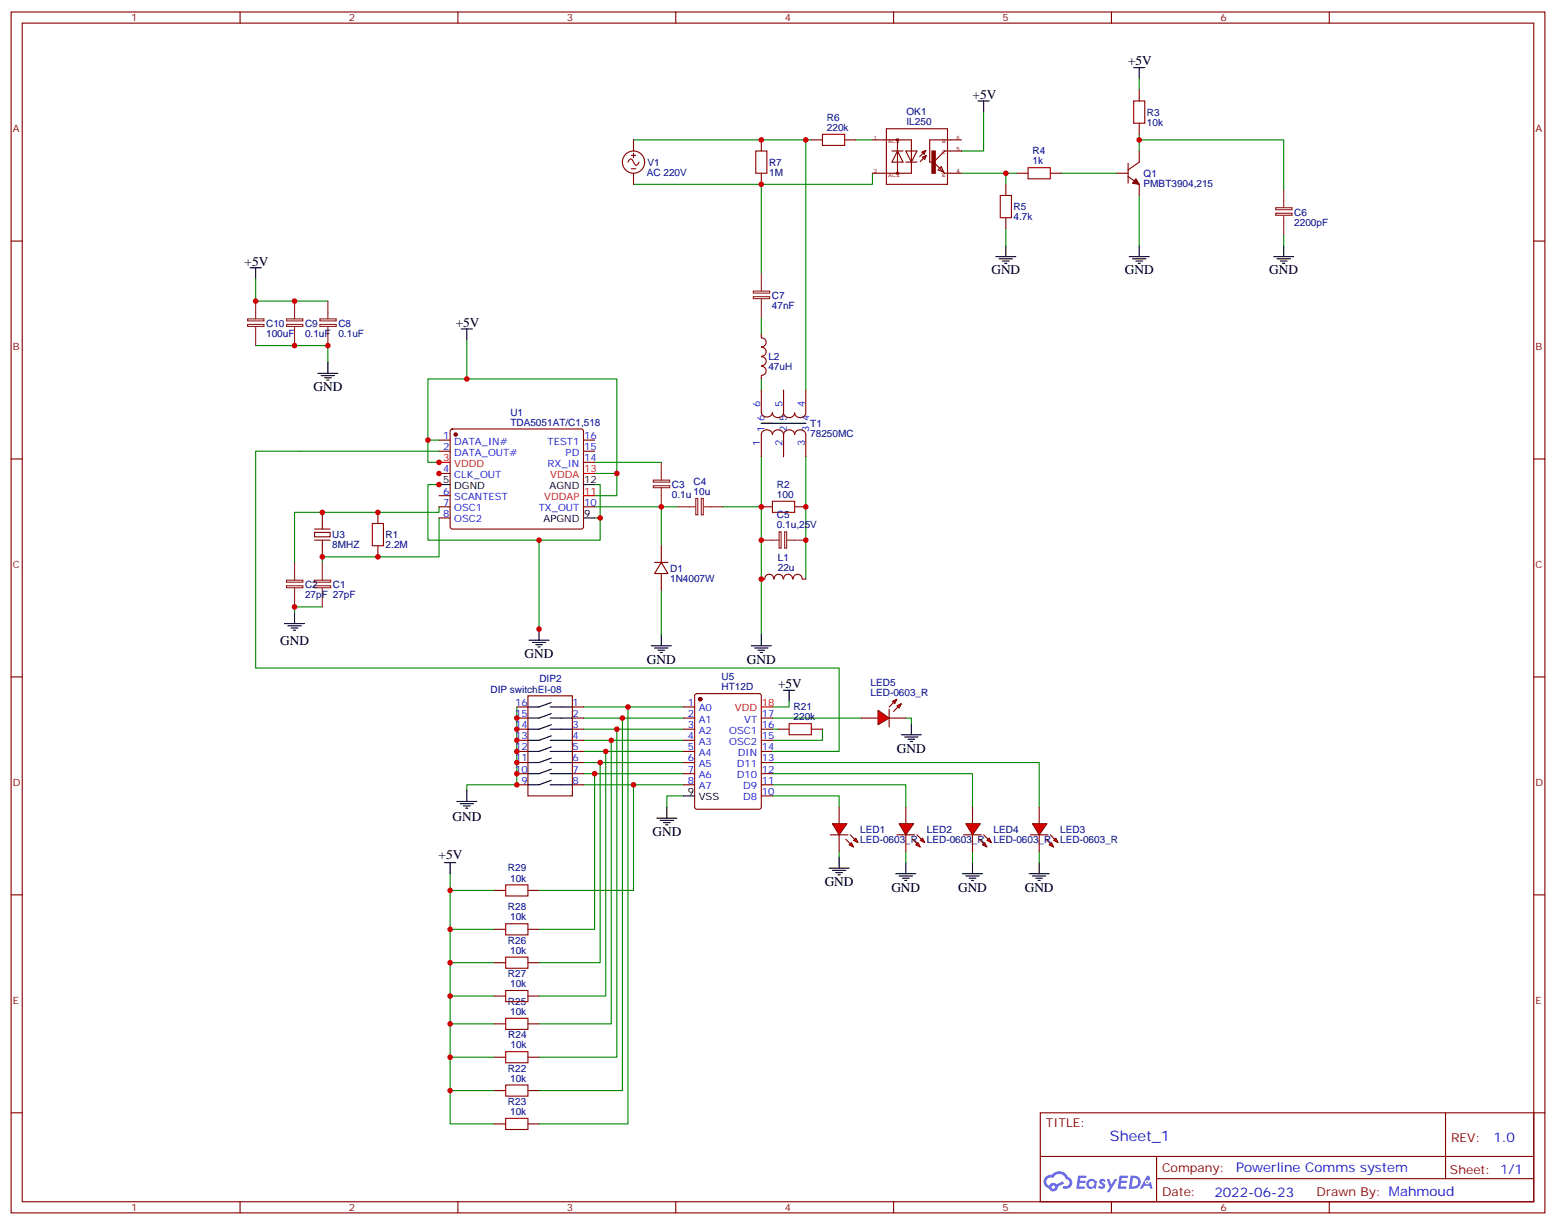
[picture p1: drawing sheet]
<svg xmlns="http://www.w3.org/2000/svg" width="494mm" height="388mm" viewBox="0 0 494 388" stroke-linecap="round" stroke-linejoin="round" font-family="sans-serif">
<g fill="none" stroke="#870000" stroke-width=".35">
<path d="M3.5 3.8h486.9v381h-486.9zM7.1 7.3h479.7v374h-479.7zM76.2 3.8v3.5M145.3 3.8v3.5M214.5 3.8v3.5M283.6 3.8v3.5M352.8 3.8v3.5M421.9 3.8v3.5M3.5 76.5h3.6M486.8 76.5h3.6M3.5 145.6h3.6M486.8 145.6h3.6"/>
<path d="M3.5 214.8h3.6M486.8 214.8h3.6M3.5 283.9h3.6M486.8 283.9h3.6M3.5 353.1h3.6M330.2 353.1h156.6v28.2h-156.6zM458.8 353.1v20.9M486.8 353.1h3.6M330.2 366.9h156.5M367.1 374h119.6M367.1 366.9v14.1M76.2 381.3v3.5"/>
<path d="M145.3 381.3v3.5M214.5 381.3v3.5M283.6 381.3v3.5M352.8 381.3v3.5M421.9 381.3v3.5"/>
</g>
<g fill="#5487ff">
<path d="M349.2 374.2a1.22 1.22 0 0 1 1.7 .3l-.4 .6a.47 .47 0 0 0-.3-.4 .47 .47 0 0 0-.5 .2l.1 .2a1.14 1.14 0 0 1 .8 1.7 1.14 1.14 0 0 1-1.9 0l-.2-.2 .5-.5 .7 .4a.29 .29 0 0 0 .3-.2 .29 .29 0 0 0-.2-.4 1.04 1.04 0 0 1-.6-1.7z"/>
<path d="M342.2 373h2.3l.4 .2-.2 .5h-1.8l-.1 .9h1.5l.3 .4-.3 .3h-1.6l-.2 1.1 1.7 .1 .2 .3-.2 .3h-2.6z"/>
<path d="M355.3 373l2.7 .2-.1 .5h-1.8l-.2 .9h1.6l.3 .3-.4 .4h-1.6l-.1 1.1 1.7 .1 .2 .3-.2 .3h-2.7z"/>
<path d="M364.1 373h.7l.3 1.2-.6 .4a.69 .69 0 0 0-1 .2 .69 .69 0 0 0 .4 1 .69 .69 0 0 0 .9-.6l.5-.3 .6 2.2h-.8l-.3-.8h-1.7l-.5 .8h-.8z"/>
<path d="M351.3 374.1h.8l.6 1.8 1.1-1.8h.9l-2.6 4.2h-.8l.9-1.6z"/>
<path d="M358.9 373l-.6 4.1h1.3a2.11 2.11 0 0 0 2.5-2.1 2.11 2.11 0 0 0-2.5-2zM359.6 373.7a1.43 1.43 0 0 1 1.6 1.6 1.43 1.43 0 0 1-2 1.1z"/>
<path d="M345.2 374.6a1.54 1.54 0 0 0-.1 2.2 1.54 1.54 0 0 0 2.1 .1l.7 .2 .3-2.3-.6-.2a1.49 1.49 0 0 0-2.4 0zM345.4 375.6a.95 .95 0 0 1 1.9 0 .95 .95 0 0 1-1.9 0z"/>
<path d="M331.9 373.4a2.18 2.18 0 0 0 1.1 3.7 1.44 1.44 0 0 0 1.6 .9 1.44 1.44 0 0 0 1.2-1.5l2-1-.5-.7-1.9 .9a1.47 1.47 0 0 0-2.4 .5 1.39 1.39 0 0 1-.7-2 1.39 1.39 0 0 1 2-.4 2.12 2.12 0 0 1 2.2-1.3 2.12 2.12 0 0 1 1.9 1.7 1.14 1.14 0 0 1 1 1.4 1.14 1.14 0 0 1-1.6 .7 .43 .43 0 0 0-.5 .4 .43 .43 0 0 0 .4 .5 1.98 1.98 0 0 0 2.5-1.3 1.98 1.98 0 0 0-1.2-2.5 3.1 3.1 0 0 0-5.3-.7l-.9 .1zM333.8 376.7a.55 .55 0 0 1 1.1 0 .55 .55 0 0 1-1.1 0z"/>
<circle cx="364.1" cy="375.1" r=".26"/>
</g>
<g fill="none" stroke="#008700" stroke-width=".35">
<path d="M312.2 35.6v12.3h-7M361.6 25v3.5M201.1 44.4h56.4M241.7 58.5v28.2M255.8 44.4v79.4M271.6 44.4h5.3M276.9 55v3.5h-75.8M305.2 55h14.1M322.8 55h-3.5v3.5M336.9 55h17.6M361.6 44.4h45.9v15.9M361.6 42.6v5.3"/>
<path d="M319.3 72.6v5.3M361.6 62v15.9M407.5 74.4v3.5M81.1 88.5v7h23M81.1 109.6h23v5.3M148.2 107.9v12.3M241.7 100.8v5.3M241.7 120.2v3.6M139.3 146.7h-3.5v-26.5h60v30M139.3 153.7h-3.5v17.7h54.7v-7.1h-1.8M188.7 150.2h7.1v7.1h-7.1M188.7 153.7h1.8v10.6"/>
<path d="M188.7 146.7h21.2M241.7 144.9v56.5M255.8 144.9v38.8M139.3 160.8v1.8h-45.8v15.8M139.3 164.3v12.4h-37v1.7M171.1 171.4v28.2M188.7 160.8h21.2v12.3M209.9 160.8h5.3M229.3 160.8h12.4M102.3 192.5h-8.8v1.8M209.9 187.3v14.1M164 224.3v24.7h-15.8v1.8"/>
<path d="M185.2 231.4h10.6M185.2 224.3h14.1M185.2 227.8h12.4M185.2 234.9h8.8M185.2 238.4h7.1M217 224.3h-17.7v132.3h-28.2M217 227.8h-19.4v118.2h-26.5M217 231.4h-21.2v104h-24.7M217 234.9h-23v89.9h-22.9M217 238.4h-24.7v77.6h-21.2M245.2 231.4h1.7M245.2 227.8h28.2"/>
<path d="M250.5 222.5v1.8h-5.3M261.1 231.4v3.5h-15.9M287.5 227.8h1.8v1.8M185.2 241.9h5.3M185.2 245.5h3.5M185.2 249h15.9M217 252.5h-5.3v3.5M217 241.9h-26.5v63.5h-19.4M217 245.5h-28.3v49.4h-17.6M217 249h-15.9v33.5h-30M245.2 252.5h21.1v3.5M245.2 249h42.3v7"/>
<path d="M245.2 245.5h63.5v10.5M245.2 241.9h84.6v14.1M142.9 277.2v5.3h14.1M266.3 270.2v1.7M287.5 270.2v3.5M308.7 270.2v3.5M329.8 270.2v3.5M142.9 294.9v10.5h14.1M142.9 282.5v12.4h14.1M142.9 316v8.8h14.1M142.9 305.4v10.6h14.1M142.9 335.4v10.6h14.1"/>
<path d="M142.9 324.8v10.6h14.1M142.9 346v10.6h14.1"/>
</g>
<g fill="none" stroke="#000" stroke-width=".35">
<path d="M310.4 32h3.6M312.2 32v3.6M359.8 21.4h3.6M361.6 21.4v3.6M319.3 77.9v3.5M361.6 77.9v3.5M407.5 77.9v3.5M79.4 84.9h3.5M81.1 84.9v3.6M316.1 81.4h6.3M317.1 82.1h4.3M318.2 82.8h2.1"/>
<path d="M318.9 83.5h.7M358.4 81.4h6.4M359.5 82.1h4.2M360.5 82.8h2.2M361.2 83.5h.7M404.3 81.4h6.3M405.3 82.1h4.3M406.4 82.8h2.1M407.1 83.5h.7M100.9 118.5h6.3M102 119.2h4.2M103 119.9h2.1"/>
<path d="M104.1 114.9v3.6M146.4 104.4h3.5M148.2 104.4v3.5M103.7 120.6h.7M241.7 134.3h14.1h-14.1h3.5M139.3 153.7h3.6M185.2 153.7h3.5M185.2 164.3h3.5M90.3 197.8h6.4M91.4 198.5h4.2M92.4 199.2h2.1M93.1 200h.7"/>
<path d="M93.5 194.3v3.5M171.1 199.6v3.5M167.9 203.1h6.4M169 203.8h4.2M170 204.5h2.2M170.7 205.2h.7M206.7 204.9h6.4M207.8 205.6h4.2M208.8 206.3h2.2M209.5 207h.8M209.9 201.4v3.5M238.5 204.9h6.3"/>
<path d="M239.5 205.6h4.3M240.6 206.3h2.1M241.3 207h.7M241.7 201.4v3.5M248.7 219h3.5M250.5 219v3.5M286.1 233.1h6.4M287.2 233.8h4.2M288.2 234.5h2.1M288.9 235.2h.7M289.3 229.6v3.5M145 254.3h6.3"/>
<path d="M146 255h4.3M147.1 255.7h2.1M147.8 256.4h.7M148.2 250.8v3.5M208.5 259.6h6.3M211.7 256v3.6M217 252.5h3.5M141.1 273.7h3.5M142.9 273.7v3.5M209.5 260.3h4.3M210.6 261h2.1M211.3 261.7h.7"/>
<path d="M263.2 275.4h6.3M264.2 276.2h4.3M265.3 276.9h2.1M266 277.6h.7M266.3 271.9v3.5M284.3 277.2h6.4M285.4 277.9h4.2M286.5 278.6h2.1M287.2 279.3h.7M287.5 273.7v3.5M305.5 277.2h6.4M306.6 277.9h4.2"/>
<path d="M307.6 278.6h2.1M308.3 279.3h.7M308.7 273.7v3.5M326.7 277.2h6.3M327.7 277.9h4.3M328.8 278.6h2.1M329.5 279.3h.7M329.8 273.7v3.5"/>
</g>
<g fill="none" stroke="#870000" stroke-width=".35">
<path d="M361.6 28.5v3.5M361.6 39.1v3.5M199.3 51.4l.8-.9a2.64 2.64 0 0 1 1.4 1.7l.6 .2 .7-1M200.4 49.3h1.4M200.4 53.6h1.4M201.1 44.4v3.5M201.1 48.6v1.4M201.1 55v3.5M241.7 44.4v3.5M241.7 55v3.5M257.5 44.4h3.6M268.1 44.4h3.5"/>
<path d="M319.3 58.5v3.5M322.8 55h3.5M333.4 55h3.5M354.5 55h3.6M358.1 56l3.5 2.5v3.5M358.1 51.8v6.3M361.6 47.9v3.5l-3.5 2.5M319.3 69.1v3.5M241.7 106.1v1.1M241.7 119.2v1M241.7 107.2a1.41 1.41 0 0 1 1.5 1.4 1.41 1.41 0 0 1-1.5 1.4M241.7 116.2a1.41 1.41 0 0 1 1.5 1.4 1.41 1.41 0 0 1-1.5 1.4"/>
<path d="M241.7 110.2a1.41 1.41 0 0 1 1.5 1.4 1.41 1.41 0 0 1-1.5 1.4M241.7 113.2a1.41 1.41 0 0 1 1.5 1.4 1.41 1.41 0 0 1-1.5 1.4M139.3 139.6h3.6M143.1 136.3l.5-.2h40.9l.5 .2 .2 .5-.1 30.6-.6 .5-41.2-.1-.4-.7v-30.3zM185.2 139.6h3.5M241.7 123.8v7M245.2 130.8a1.78 1.78 0 0 1-1.8 1.5 1.78 1.78 0 0 1-1.7-1.5M248.7 137.8a1.8 1.8 0 0 0-1.8-1.4 1.8 1.8 0 0 0-1.7 1.4 1.78 1.78 0 0 0-1.8-1.4 1.78 1.78 0 0 0-1.7 1.5v7M248.7 123.8v7M248.7 137.9v7M248.7 137.9a1.78 1.78 0 0 1 1.8-1.5 1.78 1.78 0 0 1 1.7 1.4 1.78 1.78 0 0 1 1.8-1.4 1.78 1.78 0 0 1 1.7 1.4l.1 7.1M252.2 131a1.79 1.79 0 0 1-1.7 1.5 1.79 1.79 0 0 1-1.8-1.5 1.78 1.78 0 0 1-1.8 1.5 1.78 1.78 0 0 1-1.7-1.5"/>
<path d="M255.7 131a1.78 1.78 0 0 1-1.7 1.5 1.78 1.78 0 0 1-1.8-1.5M255.8 123.8v7M139.3 143.2h3.6M139.3 150.2h3.6M139.3 157.3h3.6M185.2 143.2h3.5M185.2 146.7h3.5M99.8 168.9h5v1.4h-5zM102.3 162.6v5.3M102.3 171.4v5.3M119.9 162.6v3.5M119.9 173.1v3.6"/>
<path d="M139.3 160.8h3.6M139.3 164.3h3.6M185.2 160.8h3.5M207.8 178.4h4.2M209.9 178.4l2.1 3.6h-4.2zM209.9 173.1v5.3M241.7 160.8h3.5M252.2 160.8h3.6M209.9 182v5.3M245.6 183.7a1.41 1.41 0 0 0-1.4-1.5 1.41 1.41 0 0 0-1.4 1.5h-1.1M245.7 183.7a1.41 1.41 0 0 1 1.5-1.5 1.41 1.41 0 0 1 1.4 1.5M248.7 183.7a1.41 1.41 0 0 1 1.4-1.5 1.41 1.41 0 0 1 1.4 1.5"/>
<path d="M251.8 183.7a1.41 1.41 0 0 1 1.4-1.5 1.41 1.41 0 0 1 1.4 1.5M254.7 183.7h1.1M217 224.3h3.5M217 227.8h3.5M217 231.4h3.5M217 234.9h3.5M217 238.4h3.5M220.7 220.3l.5-.2h19.7l.7 .4 .1 35.5-.5 .7-20 .1-.7-.5v-35.5zM241.7 227.8h3.5M241.7 231.4h3.5M241.7 234.9h3.5M241.7 238.4h3.5"/>
<path d="M246.9 231.4h3.6M257.5 231.4h3.6M217 241.9h3.5M217 245.5h3.5M217 249h3.5M241.7 241.9h3.5M241.7 245.5h3.5M241.7 249h3.5M241.7 252.5h3.5"/>
<circle cx="201.1" cy="51.4" r="3.5"/>
</g>
<g fill="#870000" stroke="#870000" stroke-width=".35">
<path d="M360.5 56.7l1.1 1.8-2.1-.4z"/>
<circle cx="144.6" cy="137.9" r=".53"/>
<circle cx="222.2" cy="221.8" r=".53"/>
</g>
<path d="M139.3 146.7h3.6M185.2 157.3h3.5M185.2 150.2h3.5M241.7 224.3h3.5" fill="none" stroke="#f00" stroke-width=".35"/>
<path d="M295.8 47.9h1.1v7.1h-1.1z" fill="#850000" stroke="#850000" stroke-width=".35"/>
<g fill="none" stroke="#850000" stroke-width=".35">
<path d="M276.9 44.4h12.4v10.6h-12.4M281.3 40.9h19.4v17.6h-19.4zM283.1 47.9h3.5M284.9 47.9l1.7 3.5h-3.5zM284.9 44.4v10.6M287.5 51.4h3.5M287.5 47.9h3.5l-1.7 3.5zM292.6 48.3l1.3-.6-.6 1.3zM292.8 49.8l1.2-.5-.5 1.3zM293.9 47.7l-2 2M294 49.3l-1.9 2M298.8 52.8l.7 1.8-1.8-.7z"/>
<path d="M305.2 44.4h-10.1v7h.9M305.2 47.9h-5.3l-3.6 3.5 3.6 3.6h5.3"/>
<circle cx="284.9" cy="44.4" r=".35"/>
<circle cx="284.9" cy="55" r=".35"/>
</g>
<path d="M359.8 32h3.6v7.1h-3.6zM239.9 47.9h3.5v7.1h-3.5zM261.1 42.6h7v3.5h-7zM326.3 53.2h7.1v3.5h-7.1zM317.5 62h3.5v7.1h-3.5zM245.2 159h7v3.6h-7zM118.2 166.1h3.5v7h-3.5zM250.5 229.6h7v3.5h-7z" fill="none" stroke="#a10000" stroke-width=".35"/>
<g fill="none" stroke="#8c2424" stroke-width=".35">
<path d="M404.9 67.7h5.2v.6h-5.2zM404.9 65.9h5.2v.6h-5.2zM407.5 60.3v5.6M407.5 68.4v6M81.1 95.5v5.7M93.5 95.5v5.7M104.1 95.5v5.7M239.1 94.1h5.2v.7h-5.2zM239.1 92.4h5.2v.6h-5.2zM241.7 86.7v5.7M241.7 94.8v6M78.6 102.9h5.2v.7h-5.2z"/>
<path d="M78.6 101.2h5.2v.6h-5.2zM81.1 103.6v6M90.9 102.9h5.2v.7h-5.2zM90.9 101.2h5.2v.6h-5.2zM93.5 103.6v6M101.5 102.9h5.2v.7h-5.2zM101.5 101.2h5.2v.6h-5.2zM104.1 103.6v6M207.4 154.1h5.1v.6h-5.1zM207.4 152.3h5.1v.7h-5.1zM209.9 146.7v5.6M209.9 154.8v6"/>
<path d="M220.8 158.2h.7v5.1h-.7zM222.6 158.2h.6v5.1h-.6zM93.5 178.4v5.7M102.3 178.4v5.7M215.2 160.8h5.6M223.3 160.8h6M241.7 171.4h5.6M247.3 168.7h.6v5.2h-.6zM249.1 168.7h.6v5.2h-.6zM249.8 171.4h6M90.9 185.8h5.2v.7h-5.2zM90.9 184.1h5.2v.6h-5.2z"/>
<path d="M93.5 186.5v6M99.8 185.8h5.2v.7h-5.2zM99.8 184.1h5.2v.6h-5.2zM102.3 186.5v6"/>
</g>
<path d="M99.8 171.4h5M99.8 167.9h5" fill="none" stroke="#871200" stroke-width=".35"/>
<g fill="#f00" stroke="#870000" stroke-width=".35">
<path d="M264.2 261.3h4.6l-2.5 3.6z"/>
<path d="M263.5 264.9h5.7z"/>
</g>
<g fill="#870000" stroke="#870000" stroke-width=".35">
<path d="M269.9 264.9l1.4 1.4z"/>
<path d="M268.5 266.3l1.4 1.4z"/>
</g>
<g fill="#f00" stroke="#870000" stroke-width=".35">
<path d="M270.9 266.6l.7-.7 .7 1.4z"/>
<path d="M269.5 268l.7-.7 .7 1.4z"/>
</g>
<path d="M266.3 256v5.3M266.3 264.9v5.3" fill="none" stroke="#870000" stroke-width=".35"/>
<g fill="#f00" stroke="#870000" stroke-width=".35">
<path d="M285.4 261.3h4.6l-2.5 3.6z"/>
<path d="M284.7 264.9h5.6z"/>
</g>
<g fill="#870000" stroke="#870000" stroke-width=".35">
<path d="M291 264.9l1.5 1.4z"/>
<path d="M289.6 266.3l1.4 1.4z"/>
</g>
<g fill="#f00" stroke="#870000" stroke-width=".35">
<path d="M292.1 266.6l.7-.7 .7 1.4z"/>
<path d="M290.7 268l.7-.7 .7 1.4z"/>
</g>
<path d="M287.5 256v5.3M287.5 264.9v5.3" fill="none" stroke="#870000" stroke-width=".35"/>
<g fill="#f00" stroke="#870000" stroke-width=".35">
<path d="M327.7 261.3h4.6l-2.5 3.6z"/>
<path d="M327 264.9h5.7z"/>
</g>
<g fill="#870000" stroke="#870000" stroke-width=".35">
<path d="M333.4 264.9l1.4 1.4z"/>
<path d="M332 266.3l1.4 1.4z"/>
</g>
<g fill="#f00" stroke="#870000" stroke-width=".35">
<path d="M334.4 266.6l.7-.7 .7 1.4z"/>
<path d="M333 268l.7-.7 .7 1.4z"/>
</g>
<path d="M329.8 256v5.3M329.8 264.9v5.3" fill="none" stroke="#870000" stroke-width=".35"/>
<g fill="#f00" stroke="#870000" stroke-width=".35">
<path d="M306.6 261.3h4.5l-2.4 3.6z"/>
<path d="M305.9 264.9h5.6z"/>
</g>
<g fill="#870000" stroke="#870000" stroke-width=".35">
<path d="M312.2 264.9l1.4 1.4z"/>
<path d="M310.8 266.3l1.4 1.4z"/>
</g>
<g fill="#f00" stroke="#870000" stroke-width=".35">
<path d="M314 265.9l.7 1.4-1.4-.7z"/>
<path d="M312.6 267.3l.7 1.4-1.4-.7z"/>
</g>
<g fill="none" stroke="#870000" stroke-width=".35">
<path d="M164 238.4h3.6M164 227.8h3.6M164 231.4h3.6M164 234.9h3.6M164 224.3h3.6M167.6 220.8h14.1v31.7h-14.1zM181.7 238.4h3.5M181.7 227.8h3.5M181.7 231.4h3.5M181.7 234.9h3.5M181.7 224.3h3.5M164 241.9h3.6"/>
<path d="M164 245.5h3.6M164 249h3.6M181.7 241.9h3.5M181.7 245.5h3.5M181.7 249h3.5M308.7 256v5.3M308.7 264.9v5.3M157 294.9h3.5M157 282.5h3.5M167.6 294.9h3.5M167.6 282.5h3.5M157 305.4h3.5"/>
<path d="M157 316h3.5M167.6 305.4h3.5M167.6 316h3.5M157 335.4h3.5M157 324.8h3.5M167.6 335.4h3.5M167.6 324.8h3.5M157 346h3.5M157 356.6h3.5M167.6 346h3.5M167.6 356.6h3.5"/>
</g>
<path d="M160.5 293.1h7.1v3.5h-7.1zM160.5 280.7h7.1v3.6h-7.1zM160.5 303.7h7.1v3.5h-7.1zM160.5 314.3h7.1v3.5h-7.1zM160.5 333.7h7.1v3.5h-7.1zM160.5 323.1h7.1v3.5h-7.1zM160.5 344.2h7.1v3.6h-7.1zM160.5 354.8h7.1v3.6h-7.1z" fill="none" stroke="#a10000" stroke-width=".35"/>
<g fill="none" stroke="#000" stroke-width=".35">
<path d="M174.6 224.3h7.1M174.6 227.8h7.1M174.6 231.4h7.1M174.6 234.9h7.1M174.6 238.4h7.1M175 222.9l-3.9 1.4h-3.5M175 226.4l-3.9 1.4h-3.5M175 229.9l-3.9 1.5h-3.5M175 233.5l-3.9 1.4h-3.5M175 237l-3.9 1.4h-3.5M174.6 241.9h7.1M174.6 245.5h7.1"/>
<path d="M174.6 249h7.1M175 240.5l-3.9 1.4h-3.5M175 244.1l-3.9 1.4h-3.5M175 247.6l-3.9 1.4h-3.5"/>
</g>
<g fill="#f00" stroke="#870000" stroke-width=".35">
<path d="M278.7 225.4l3.5 2.4-3.5 2.1z"/>
<path d="M282.2 225v5.6z"/>
</g>
<g fill="#870000" stroke="#870000" stroke-width=".35">
<path d="M282.2 224.3l1.4-1.4z"/>
<path d="M283.6 225.7l1.4-1.4z"/>
</g>
<g fill="#f00" stroke="#870000" stroke-width=".35">
<path d="M283.3 222.5l1.4-.7-.7 1.4z"/>
<path d="M284.7 223.9l1.4-.7-.7 1.4z"/>
</g>
<path d="M273.4 227.8h5.3M282.2 227.8h5.3" fill="none" stroke="#870000" stroke-width=".35"/>
<path d="M135.8 139.6h3.5M139.3 143.2h-58.2v68.7h185.2v26.5h-21.1" fill="none" stroke="#008700" stroke-width=".35"/>
<g fill="#c00">
<circle cx="190.5" cy="164.3" r=".88"/>
<circle cx="171.1" cy="171.4" r=".88"/>
<circle cx="119.9" cy="176.7" r=".88"/>
<circle cx="119.9" cy="162.6" r=".88"/>
<circle cx="102.3" cy="162.6" r=".88"/>
<circle cx="102.3" cy="176.7" r=".88"/>
<circle cx="93.5" cy="192.5" r=".88"/>
<circle cx="209.9" cy="160.8" r=".88"/>
<circle cx="241.7" cy="171.4" r=".88"/>
<circle cx="255.8" cy="171.4" r=".88"/>
<circle cx="241.7" cy="160.8" r=".88"/>
<circle cx="255.8" cy="160.8" r=".88"/>
<circle cx="241.7" cy="183.7" r=".88"/>
<circle cx="361.6" cy="44.4" r=".88"/>
<circle cx="319.3" cy="55" r=".88"/>
<circle cx="241.7" cy="58.5" r=".88"/>
<circle cx="241.7" cy="44.4" r=".88"/>
<circle cx="255.8" cy="44.4" r=".88"/>
<circle cx="81.1" cy="95.5" r=".88"/>
<circle cx="93.5" cy="95.5" r=".88"/>
<circle cx="93.5" cy="109.6" r=".88"/>
<circle cx="104.1" cy="109.6" r=".88"/>
<circle cx="148.2" cy="120.2" r=".88"/>
<circle cx="195.8" cy="150.2" r=".88"/>
<circle cx="142.9" cy="346" r=".88"/>
<circle cx="142.9" cy="335.4" r=".88"/>
<circle cx="142.9" cy="324.8" r=".88"/>
<circle cx="142.9" cy="316" r=".88"/>
<circle cx="142.9" cy="305.4" r=".88"/>
<circle cx="142.9" cy="294.9" r=".88"/>
<circle cx="142.9" cy="282.5" r=".88"/>
<circle cx="164" cy="227.8" r=".88"/>
<circle cx="164" cy="231.4" r=".88"/>
<circle cx="164" cy="234.9" r=".88"/>
<circle cx="164" cy="238.4" r=".88"/>
<circle cx="164" cy="241.9" r=".88"/>
<circle cx="164" cy="245.5" r=".88"/>
<circle cx="164" cy="249" r=".88"/>
<circle cx="171.1" cy="199.6" r=".88"/>
<circle cx="139.3" cy="146.7" r=".88"/>
<circle cx="139.3" cy="153.7" r=".88"/>
<circle cx="139.3" cy="150.2" r=".88"/>
<circle cx="199.3" cy="224.3" r=".88"/>
<circle cx="197.6" cy="227.8" r=".88"/>
<circle cx="195.8" cy="231.4" r=".88"/>
<circle cx="194" cy="234.9" r=".88"/>
<circle cx="192.3" cy="238.4" r=".88"/>
<circle cx="190.5" cy="241.9" r=".88"/>
<circle cx="188.7" cy="245.5" r=".88"/>
<circle cx="201.1" cy="249" r=".88"/>
<circle cx="135.8" cy="139.6" r=".88"/>
</g>
<text font-size="4.6" fill="#00f" x="352.3" y="362.1">Sheet_1</text>
<g font-size="4.2">
<text x="358.1" y="20.7">+5V</text>
<text x="308.7" y="31.3">+5V</text>
<text x="77.6" y="84.2">+5V</text>
<text x="314.7" y="87.1">GND</text>
<text x="357" y="87.1">GND</text>
<text x="402.9" y="87.1">GND</text>
<text x="144.6" y="103.6">+5V</text>
<text x="99.5" y="124.1">GND</text>
<text x="88.9" y="204.5">GND</text>
<text x="166.5" y="208.8">GND</text>
<text x="205.3" y="210.5">GND</text>
<text x="237.1" y="210.5">GND</text>
<text x="246.9" y="218.3">+5V</text>
<text x="284.7" y="238.8">GND</text>
<text x="143.6" y="260.4">GND</text>
<text x="207.1" y="265.2">GND</text>
<text x="139.2" y="272.5">+5V</text>
<text x="261.8" y="281.1">GND</text>
<text x="282.9" y="282.9">GND</text>
<text x="304.1" y="282.9">GND</text>
<text x="325.3" y="282.9">GND</text>
</g>
<g font-size="4.2" fill="#00f">
<text x="474" y="362.3">1.0</text>
<text x="392.4" y="371.9">Powerline Comms system</text>
<text x="385.5" y="379.7">2022-06-23</text>
</g>
<g font-size="3.9" fill="#800">
<text x="332" y="357.6">TITLE:</text>
<text x="460.6" y="362.3">REV:</text>
<text x="368.9" y="371.8">Company:</text>
<text x="460.2" y="372.5">Sheet: 1/1</text>
<text x="368.9" y="379.5">Date:</text>
<text x="417.9" y="379.6">Drawn By: Mahmoud</text>
</g>
<g font-size="3.2" fill="#800">
<text x="41.6" y="6.8">1</text>
<text x="110.8" y="6.8">2</text>
<text x="179.9" y="6.8">3</text>
<text x="249.1" y="6.8">4</text>
<text x="318.2" y="6.8">5</text>
<text x="387.3" y="6.8">6</text>
<text x="4.1" y="41.9">A</text>
<text x="487.4" y="41.9">A</text>
<text x="4.1" y="111.1">B</text>
<text x="487.4" y="111.1">B</text>
<text x="4.1" y="180.2">C</text>
<text x="487.4" y="180.2">C</text>
<text x="4.1" y="249.3">D</text>
<text x="487.4" y="249.3">D</text>
<text x="4.1" y="318.5">E</text>
<text x="487.4" y="318.5">E</text>
<text x="41.6" y="384.3">1</text>
<text x="110.8" y="384.3">2</text>
<text x="179.9" y="384.3">3</text>
<text x="249.1" y="384.3">4</text>
<text x="318.2" y="384.3">5</text>
<text x="387.3" y="384.3">6</text>
</g>
<g font-size="3.2" fill="#000080">
<text x="262.5" y="41.6">220k</text>
<text x="262.5" y="38.3">R6</text>
<text x="287.7" y="39.8">IL250</text>
<text x="287.7" y="36.6">OK1</text>
<text x="364.1" y="39.9">10k</text>
<text x="364.1" y="36.7">R3</text>
<text x="205.6" y="52.6">V1</text>
<text x="244.1" y="52.6">R7</text>
<text x="327.7" y="52.1">1k</text>
<text x="327.7" y="49">R4</text>
<text x="205.3" y="55.8">AC 220V</text>
<text x="244.1" y="55.8">1M</text>
<text x="363" y="59.3">PMBT3904,215</text>
<text x="363" y="56.1">Q1</text>
<text x="321.7" y="69.9">4.7k</text>
<text x="321.7" y="66.7">R5</text>
<text x="410.8" y="71.7">2200pF</text>
<text x="410.8" y="68.4">C6</text>
<text x="245" y="94.9">C7</text>
<text x="245" y="98.1">47nF</text>
<text x="84.5" y="106.9">100uF</text>
<text x="84.5" y="103.7">C10</text>
<text x="96.8" y="106.9">0.1uF</text>
<text x="96.8" y="103.7">C9</text>
<text x="107.4" y="106.9">0.1uF</text>
<text x="107.4" y="103.7">C8</text>
<text x="243.9" y="117.5">47uH</text>
<text x="243.9" y="114.3">L2</text>
<text x="162" y="131.9">U1</text>
<text x="162" y="135">TDA5051AT/C1,518</text>
<text x="257.2" y="135.5">T1</text>
<text x="257.2" y="138.7">78250MC</text>
<text x="213.3" y="154.9">C3</text>
<text x="220.1" y="153.9">C4</text>
<text x="246.6" y="154.7">R2</text>
<text x="213.3" y="158.1">0.1u</text>
<text x="220.1" y="157.1">10u</text>
<text x="246.6" y="158">100</text>
<text x="246.6" y="167.7">0.1u,25V</text>
<text x="246.6" y="164.5">C5</text>
<text x="105.5" y="174">8MHZ</text>
<text x="105.5" y="170.7">U3</text>
<text x="122.4" y="174">2.2M</text>
<text x="122.4" y="170.7">R1</text>
<text x="246.9" y="177.9">L1</text>
<text x="212.7" y="184.6">1N4007W</text>
<text x="212.7" y="181.3">D1</text>
<text x="246.9" y="181.1">22u</text>
<text x="96.8" y="189.9">27pF 27pF</text>
<text x="96.8" y="186.6">C2</text>
<text x="105.7" y="186.6">C1</text>
<text x="229" y="215.8">U5</text>
<text x="155.7" y="219.7">DIP switchEI-08</text>
<text x="171.2" y="216.5">DIP2</text>
<text x="229" y="219">HT12D</text>
<text x="276.3" y="220.8">LED-0603_R</text>
<text x="276.3" y="217.5">LED5</text>
<text x="251.9" y="225.4">R21</text>
<text x="251.9" y="228.5">220k</text>
<text x="273" y="267.4">LED-0603_R</text>
<text x="273" y="264.2">LED1</text>
<text x="294.2" y="267.4">LED-0603_R</text>
<text x="294.2" y="264.2">LED2</text>
<text x="315.4" y="267.4">LED-0603_R</text>
<text x="315.4" y="264.2">LED4</text>
<text x="336.5" y="267.4">LED-0603_R</text>
<text x="336.5" y="264.2">LED3</text>
<text x="161.2" y="276.5">R29</text>
<text x="161.9" y="279.7">10k</text>
<text x="161.2" y="288.8">R28</text>
<text x="161.9" y="292">10k</text>
<text x="161.2" y="299.4">R26</text>
<text x="161.9" y="302.6">10k</text>
<text x="161.2" y="310">R27</text>
<text x="161.9" y="313.2">10k</text>
<text x="161.2" y="318.8">R25</text>
<text x="161.9" y="322">10k</text>
<text x="161.3" y="329.4">R24</text>
<text x="162" y="332.6">10k</text>
<text x="161.2" y="340">R22</text>
<text x="161.9" y="343.2">10k</text>
<text x="161.2" y="350.5">R23</text>
<text x="161.9" y="353.8">10k</text>
</g>
<g font-size="3.2" fill="#00f">
<text x="241.3" y="129" transform="rotate(-90 241.3 129)">6</text>
<text x="248.4" y="129" transform="rotate(-90 248.4 129)">5</text>
<text x="255.4" y="129" transform="rotate(-90 255.4 129)">4</text>
<text x="242.7" y="137.2" transform="rotate(-90 242.7 137.2)">1</text>
<text x="242.7" y="133.5" transform="rotate(-90 242.7 133.5)">6</text>
<text x="249.8" y="137.2" transform="rotate(-90 249.8 137.2)">2</text>
<text x="249.8" y="133.5" transform="rotate(-90 249.8 133.5)">5</text>
<text x="256.8" y="137.2" transform="rotate(-90 256.8 137.2)">3</text>
<text x="256.8" y="133.5" transform="rotate(-90 256.8 133.5)">4</text>
<text x="140.7" y="139.3">1</text>
<text x="140.7" y="142.8">2</text>
<text x="144.2" y="141">DATA_IN#</text>
<text x="173.8" y="141">TEST1</text>
<text x="185.4" y="142.8">15</text>
<text x="185.4" y="139.3">16</text>
<text x="241.3" y="141.6" transform="rotate(-90 241.3 141.6)">1</text>
<text x="248.4" y="141.6" transform="rotate(-90 248.4 141.6)">2</text>
<text x="255.4" y="141.6" transform="rotate(-90 255.4 141.6)">3</text>
<text x="140.7" y="149.9">4</text>
<text x="144.2" y="144.6">DATA_OUT#</text>
<text x="173.8" y="148.1">RX_IN</text>
<text x="179.5" y="144.6">PD</text>
<text x="185.4" y="146.3">14</text>
<text x="144.2" y="151.6">CLK_OUT</text>
<text x="140.7" y="156.9">6</text>
<text x="140.7" y="160.4">7</text>
<text x="144.2" y="158.7">SCANTEST</text>
<text x="185.4" y="160.4">10</text>
<text x="140.7" y="164">8</text>
<text x="144.2" y="162.2">OSC1</text>
<text x="144.2" y="165.7">OSC2</text>
<text x="171" y="162.2">TX_OUT</text>
<text x="163.5" y="227.5">15</text>
<text x="163.5" y="223.9">16</text>
<text x="181.7" y="227.5">2</text>
<text x="181.7" y="223.9">1</text>
<text x="218.3" y="223.9">1</text>
<text x="218.3" y="227.5">2</text>
<text x="221.8" y="225.7">A0</text>
<text x="241.8" y="227.5">17</text>
<text x="163.5" y="231">14</text>
<text x="181.7" y="231">3</text>
<text x="218.3" y="231">3</text>
<text x="221.8" y="229.2">A1</text>
<text x="221.8" y="232.8">A2</text>
<text x="231.4" y="232.8">OSC1</text>
<text x="236.2" y="229.2">VT</text>
<text x="241.8" y="231">16</text>
<text x="163.5" y="238.1">12</text>
<text x="163.5" y="234.5">13</text>
<text x="181.7" y="238.1">5</text>
<text x="181.7" y="234.5">4</text>
<text x="218.3" y="234.5">4</text>
<text x="218.3" y="238.1">5</text>
<text x="221.8" y="236.3">A3</text>
<text x="221.8" y="239.8">A4</text>
<text x="231.4" y="236.3">OSC2</text>
<text x="234.2" y="239.8">DIN</text>
<text x="241.8" y="238.1">14</text>
<text x="241.8" y="234.5">15</text>
<text x="163.5" y="245.1">10</text>
<text x="163.5" y="241.6">11</text>
<text x="181.7" y="241.6">6</text>
<text x="181.7" y="245.1">7</text>
<text x="218.3" y="241.6">6</text>
<text x="218.3" y="245.1">7</text>
<text x="221.8" y="243.3">A5</text>
<text x="233.9" y="243.3">D11</text>
<text x="241.8" y="245.1">12</text>
<text x="241.8" y="241.6">13</text>
<text x="165.6" y="248.6">9</text>
<text x="181.7" y="248.6">8</text>
<text x="218.3" y="248.6">8</text>
<text x="221.8" y="246.9">A6</text>
<text x="221.8" y="250.4">A7</text>
<text x="233.9" y="246.9">D10</text>
<text x="235.9" y="250.4">D9</text>
<text x="241.8" y="248.6">11</text>
<text x="235.9" y="253.9">D8</text>
<text x="241.8" y="252.2">10</text>
</g>
<g font-size="3.2" fill="#f00">
<text x="140.7" y="146.3">3</text>
<text x="144.2" y="148.1">VDDD</text>
<text x="185.4" y="149.9">13</text>
<text x="174.7" y="151.6">VDDA</text>
<text x="172.8" y="158.7">VDDAP</text>
<text x="185.4" y="156.9">11</text>
<text x="233.3" y="225.7">VDD</text>
<text x="241.8" y="223.9">18</text>
</g>
<g font-size="3.2">
<text x="140.7" y="153.4">5</text>
<text x="144.2" y="155.2">DGND</text>
<text x="174.5" y="155.2">AGND</text>
<text x="185.4" y="153.4">12</text>
<text x="172.5" y="165.7">APGND</text>
<text x="185.4" y="164">9</text>
<text x="218.3" y="252.2">9</text>
<text x="221.8" y="253.9">VSS</text>
</g>
<g font-size="2.1" fill="#840000">
<text x="277.3" y="44.3">1</text>
<text x="281.9" y="45.4">AC1</text>
<text x="298.9" y="45.4">B</text>
<text x="303.5" y="44.3">6</text>
<text x="303.5" y="47.9">5</text>
<text x="298.9" y="49">C</text>
<text x="277.3" y="54.9">2</text>
<text x="281.9" y="56">AC2</text>
<text x="298.9" y="56">E</text>
<text x="303.5" y="54.9">4</text>
</g>
</svg>
